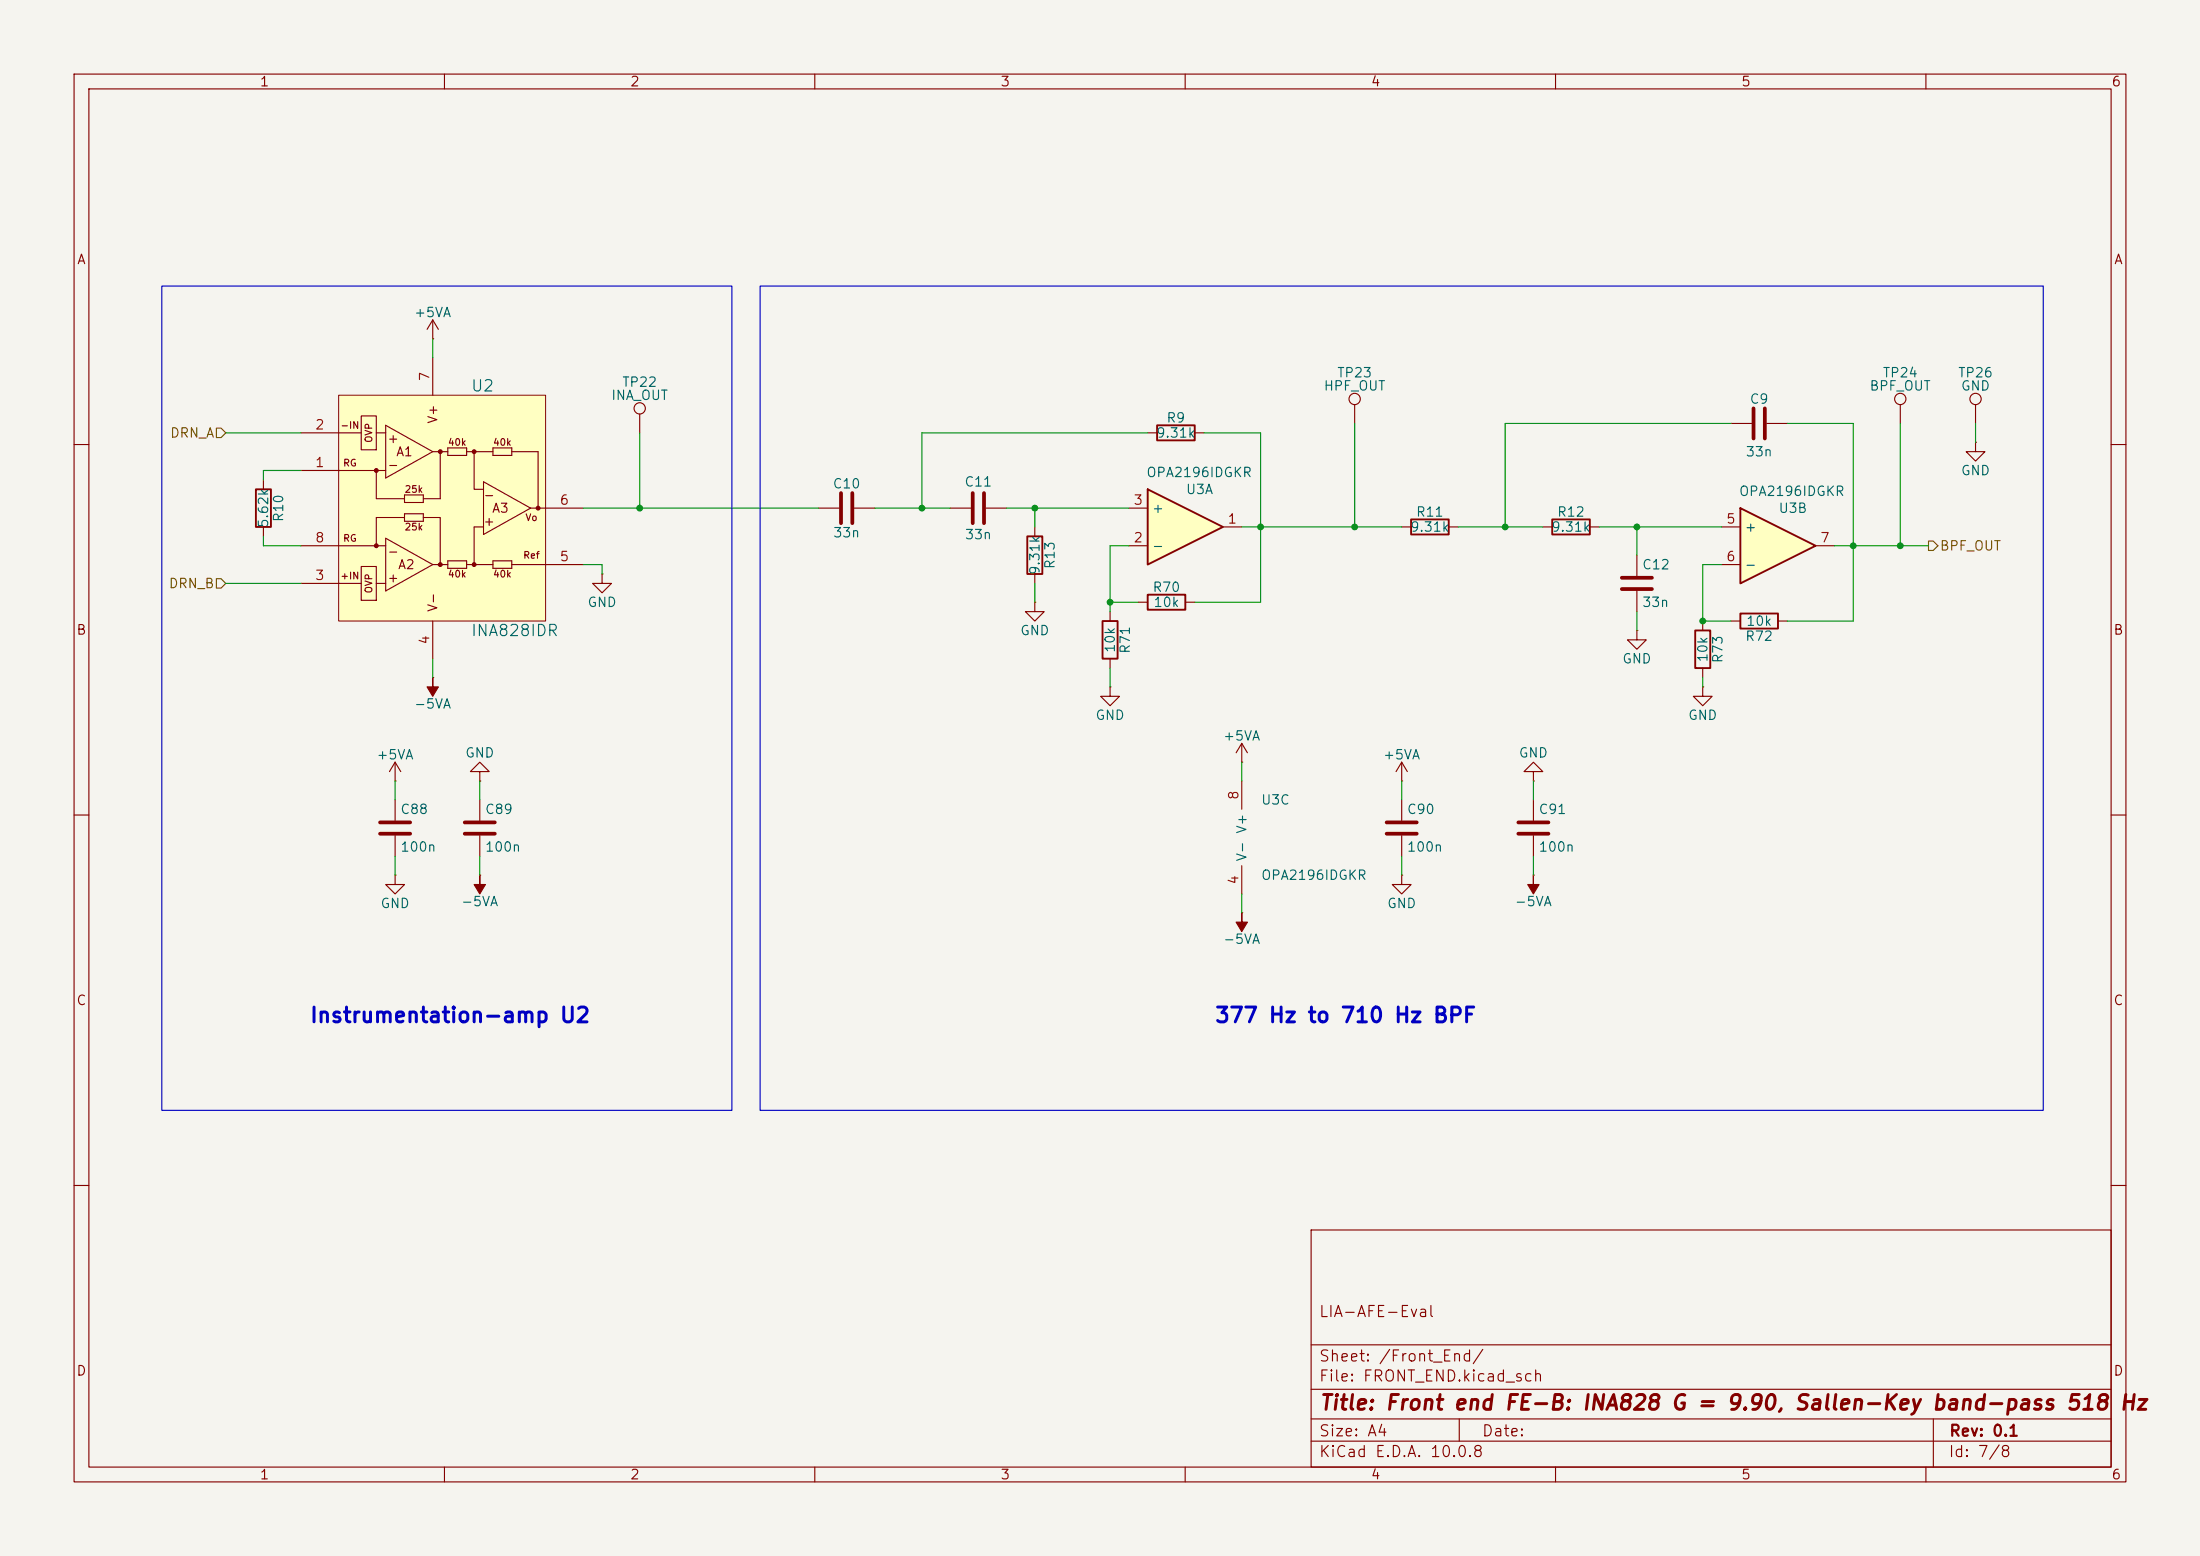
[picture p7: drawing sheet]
<svg xmlns="http://www.w3.org/2000/svg" width="297mm" height="210mm" viewBox="0 0 297 210" stroke-linecap="round" stroke-linejoin="round" font-family="sans-serif">
<path d="M0 0h297v210h-297z" fill="#f5f4ef" stroke="#f5f4ef" stroke-width=".14"/>
<g fill="none" stroke="#840000" stroke-width=".15">
<path d="M10 10h277v190h-277zM12 12h273v186h-273zM60 10v2M110 10v2M160 10v2M210 10v2M260 10v2M58.4 45.7h.1M58.4 43.2l-.7 1.3M58.4 43.2l.8 1.3M58.4 43.2v2.5M86.4 55.9v2.5"/>
<path d="M233.7 57.2h2.8M238.5 57.2h2.8M10 60h2M285 60h2M58.4 91.4h.1M229.9 92.7v1.3h1.2l-1.2 1.3-1.3-1.3h1.3M229.9 92.7h.1M10 110h2M207 104.1h1.3l-1.3-1.2-1.3 1.2h1.3v1.3M207 105.4h.1M207 108v2.7M207 112.8v2.8"/>
<path d="M285 110h2M10 160h2M177 166h108v32h-108zM285 160h2M60 198v2M110 198v2M160 198v2M177 194.5h108M177 191.5h108M177 187.5h108M177 181.5h108M197 191.5v3"/>
<path d="M210 198v2M260 198v2M261 191.5v6.5"/>
<circle cx="86.4" cy="55.1" r=".76"/>
</g>
<path d="M58.4 91.4v1.3h.8l-.8 1.3-.7-1.3h.7z" fill="#840000" stroke="#840000" stroke-width=".15"/>
<path d="M236.7 55.1v4.1M238.3 55.1v4.1M205 111h4M205 112.5h4" fill="none" stroke="#840000" stroke-width=".51"/>
<path d="M45.7 53.3h28v30.5h-28z" fill="#ffffc2"/>
<g fill="none" stroke="#840000" stroke-width=".15">
<path d="M40.6 58.4h8.2M48.8 56.1h2v4.6h-2zM50.8 58.4h1.3M52.1 57.4l6.3 3.6-6.3 3.5zM58.4 48.3v5M35.6 64.8v1.2M35.6 71.1v1.3M40.6 78.7h8.2M40.6 63.5h11.5M40.6 73.7h11.5M48.8 76.5h2v4.5h-2zM50.8 63.5v3.8h3.8"/>
<path d="M50.8 78.7h1.3M52.1 72.6l6.3 3.6-6.3 3.6zM54.6 69.9h-3.8v3.8M54.6 66.8h2.5v1h-2.5zM54.6 69.3h2.5v1.1h-2.5zM57.1 69.9h2.3v6.3M58.4 61h2.1M58.4 76.2h2.1M59.4 61v6.3h-2.3M60.5 60.5h2.5v1h-2.5zM60.5 75.7h2.5v1h-2.5zM63 61h3.5"/>
<path d="M63 76.2h3.5M64 61v5h1.3M65.3 71.1h-1.3v5.1M65.3 65l6.3 3.6-6.3 3.5zM66.5 60.5h2.6v1h-2.6zM66.5 75.7h2.6v1h-2.6zM69.1 61h3.5v7.6M69.1 76.2h9.6M71.6 68.6h7.1M81.3 77.5v1.2h1.2l-1.2 1.3-1.3-1.3h1.3M81.3 77.5h.1M221 74.9v2.8"/>
<path d="M221 79.8v2.8M58.4 83.8v5.1M221 85.1v1.3h1.2l-1.2 1.2-1.3-1.2h1.3M221 85.1h.1M53.3 105.4h.1M53.3 118.1v1.3h1.3l-1.3 1.3-1.2-1.3h1.2M53.3 118.1h.1M53.3 102.9l-.7 1.2M53.3 102.9l.8 1.2M53.3 102.9v2.5M53.3 108v2.7M53.3 112.8v2.8"/>
<path d="M64.8 104.1h1.2l-1.2-1.2-1.3 1.2h1.3v1.3M64.8 105.4h.1M64.8 118.1h.1M64.8 108v2.7M64.8 112.8v2.8"/>
</g>
<g fill="#840000" stroke="#840000" stroke-width=".15">
<path d="M64.8 118.1v1.3h.7l-.7 1.3-.8-1.3h.8z"/>
<circle cx="50.8" cy="63.5" r=".25"/>
<circle cx="50.8" cy="73.7" r=".25"/>
<circle cx="59.4" cy="61" r=".25"/>
<circle cx="59.4" cy="76.2" r=".25"/>
<circle cx="64" cy="61" r=".25"/>
<circle cx="64" cy="76.2" r=".25"/>
<circle cx="72.6" cy="68.6" r=".25"/>
</g>
<path d="M45.7 53.3h28v30.5h-28z" fill="none" stroke="#800000" stroke-width=".14"/>
<path d="M34.5 66h2.1v5.1h-2.1z" fill="none" stroke="#840000" stroke-width=".25"/>
<path d="M218.9 78h4.1M218.9 79.5h4.1M51.3 111h4.1M51.3 112.5h4.1M62.7 111h4.1M62.7 112.5h4.1" fill="none" stroke="#840000" stroke-width=".51"/>
<path d="M234.9 68.6l10.2 5.1-10.2 5z" fill="#ffffc2"/>
<path d="M209.5 70.1h5.1v2h-5.1zM234.9 68.6l10.2 5.1-10.2 5zM148.8 83.8h2.1v5.1h-2.1zM154.9 80.3h5.1v2h-5.1zM228.9 85.1h2v5.1h-2zM234.9 82.8h5.1v2h-5.1z" fill="none" stroke="#840000" stroke-width=".25"/>
<g fill="none" stroke="#840000" stroke-width=".15">
<path d="M110.5 68.6h2.8M115.3 68.6h2.8M128.3 68.6h2.8M133.1 68.6h2.8M208.3 71.1h1.2M214.6 71.1h1.3M232.4 71.1h2.5M232.4 76.2h2.5M245.1 73.7h2.5M149.9 82.6v1.2M149.9 88.9v1.3M153.7 81.3h1.2"/>
<path d="M160 81.3h1.3M229.9 83.8v1.3M229.9 90.2v1.2M233.7 83.8h1.2M240 83.8h1.3"/>
</g>
<path d="M113.5 66.5v4.1M115.1 66.5v4.1M131.3 66.5v4.1M132.8 66.5v4.1" fill="none" stroke="#840000" stroke-width=".51"/>
<path d="M154.9 66l10.2 5.1-10.2 5.1z" fill="#ffffc2"/>
<path d="M156.2 57.4h5.1v2h-5.1zM138.7 72.4h2v5.1h-2zM154.9 66l10.2 5.1-10.2 5.1zM190.5 70.1h5.1v2h-5.1z" fill="none" stroke="#840000" stroke-width=".25"/>
<g fill="none" stroke="#840000" stroke-width=".15">
<path d="M154.9 58.4h1.3M161.3 58.4h1.3M182.9 54.6v2.6M256.5 54.6v2.6M266.7 59.7v1.3h1.3l-1.3 1.2-1.3-1.2h1.3M266.7 59.7h.1M266.7 54.6v2.6M139.7 71.1v1.3M139.7 77.5v1.2M152.4 73.7h2.5M152.4 68.6h2.5M165.1 71.1h2.5"/>
<path d="M189.2 71.1h1.3M195.6 71.1h1.2M139.7 81.3v1.3h1.3l-1.3 1.2-1.3-1.2h1.3M139.7 81.3h.1M149.9 92.7v1.3h1.2l-1.2 1.3-1.3-1.3h1.3M149.9 92.7h.1M167.6 102.9h.1M167.6 100.3l-.7 1.3M167.6 100.3l.8 1.3M167.6 100.3v2.6M167.6 105.4v3.8M167.6 116.8v3.9"/>
<path d="M189.2 105.4h.1M189.2 118.1v1.3h1.3l-1.3 1.3-1.2-1.3h1.2M189.2 118.1h.1M189.2 102.9v2.5M189.2 108v2.7M189.2 112.8v2.8M189.2 102.9l-.7 1.2M189.2 102.9l.8 1.2M207 118.1h.1M167.6 123.2h.1"/>
<circle cx="182.9" cy="53.8" r=".76"/>
<circle cx="256.5" cy="53.8" r=".76"/>
<circle cx="266.7" cy="53.8" r=".76"/>
</g>
<path d="M187.2 111h4.1M187.2 112.5h4.1" fill="none" stroke="#840000" stroke-width=".51"/>
<g fill="#840000" stroke="#840000" stroke-width=".15">
<path d="M167.6 123.2v1.3h.8l-.8 1.2-.7-1.2h.7z"/>
<path d="M207 118.1v1.3h.8l-.8 1.3-.8-1.3h.8z"/>
</g>
<path d="M29.2 57.8h.6l.7 .6-.7 .7h-.6zM29.2 78.1h.6l.7 .6-.7 .7h-.6zM260.3 73h.7l.6 .7-.6 .6h-.7z" fill="none" stroke="#725600" stroke-width=".15"/>
<g fill="none" stroke="#009600" stroke-width=".15">
<path d="M30.5 58.4h10.1M58.4 45.7v2.6M86.4 58.4v10.2M154.9 58.4h-30.4v10.2M162.6 58.4h7.6v22.9h-8.9M182.9 57.2v13.9M233.7 57.2h-30.5v13.9M241.3 57.2h8.9v26.6h-8.9M256.5 57.2v16.5M266.7 57.2v2.5M30.5 78.7h10.1M35.6 72.4v1.3h5"/>
<path d="M40.6 63.5h-5v1.3M78.7 76.2h2.6v1.3M78.7 68.6h31.8M118.1 68.6h10.2M135.9 68.6h16.5M139.7 68.6v2.5M139.7 78.7v2.6M152.4 73.7h-2.5v8.9M167.6 71.1h21.6M196.8 71.1h11.5M215.9 71.1h16.5M221 71.1v3.8"/>
<path d="M232.4 76.2h-2.5v7.6h3.8M247.6 73.7h12.7M58.4 88.9v2.5M149.9 81.3h3.8M149.9 90.2v2.5M221 82.6v2.5M229.9 91.4v1.3M53.3 105.4v2.6M53.3 115.6v2.5M64.8 105.4v2.6M64.8 115.6v2.5M167.6 102.9v2.5"/>
<path d="M189.2 105.4v2.6M189.2 115.6v2.5M207 105.4v2.6M207 115.6v2.5M167.6 120.7v2.5"/>
</g>
<path d="M21.8 38.6h77v111.3h-77zM102.6 38.6h173.2v111.3h-173.2z" fill="none" stroke="#0000c2" stroke-width=".15"/>
<g fill="#009600">
<circle cx="182.9" cy="71.1" r=".46"/>
<circle cx="229.9" cy="83.8" r=".46"/>
<circle cx="250.2" cy="73.7" r=".46"/>
<circle cx="203.2" cy="71.1" r=".46"/>
<circle cx="256.5" cy="73.7" r=".46"/>
<circle cx="221" cy="71.1" r=".46"/>
<circle cx="86.4" cy="68.6" r=".46"/>
<circle cx="124.5" cy="68.6" r=".46"/>
<circle cx="139.7" cy="68.6" r=".46"/>
<circle cx="170.2" cy="71.1" r=".46"/>
<circle cx="149.9" cy="81.3" r=".46"/>
</g>
<g font-size="2" fill="#0000c2">
<text x="41.7" y="138.5">Instrumentation-amp U2</text>
<text x="163.9" y="138.5">377 Hz to 710 Hz BPF</text>
</g>
<g font-size="2" fill="#840000">
<text x="178" y="190.8">Title: Front end FE-B: INA828 G = 9.90, Sallen-Key band-pass 518</text>
<text x="286" y="190.8">Hz</text>
</g>
<g font-size="1.5" fill="#006464">
<text x="63.5" y="53.2">U2</text>
<text x="63.5" y="86.2">INA828IDR</text>
</g>
<g font-size="1.5" fill="#840000">
<text x="178" y="178.1">LIA-AFE-Eval</text>
<text x="178" y="184.1">Sheet: /Front_End/</text>
<text x="178" y="186.8">File: FRONT_END.kicad_sch</text>
<text x="178" y="197">KiCad E.D.A. 10.0.8</text>
<text x="178" y="194.2">Size: A4</text>
<text x="200" y="194.2">Date:</text>
<text x="263" y="197">Id: 7/8</text>
<text x="263" y="194.2">Rev: 0.1</text>
</g>
<g font-size="1.3" fill="#840000">
<text x="35" y="12">1</text>
<text x="85" y="12">2</text>
<text x="135" y="12">3</text>
<text x="185" y="12">4</text>
<text x="235" y="12">5</text>
<text x="285" y="12">6</text>
<text x="10.3" y="36">A</text>
<text x="285.3" y="36">A</text>
<text x="10.2" y="86">B</text>
<text x="285.2" y="86">B</text>
<text x="10.2" y="136">C</text>
<text x="285.2" y="136">C</text>
<text x="10.2" y="186">D</text>
<text x="285.2" y="186">D</text>
<text x="35" y="200">1</text>
<text x="85" y="200">2</text>
<text x="135" y="200">3</text>
<text x="185" y="200">4</text>
<text x="235" y="200">5</text>
<text x="285" y="200">6</text>
</g>
<g font-size="1.3" fill="#006464">
<text x="55.8" y="43.1">+5VA</text>
<text x="83.9" y="52.5">TP22</text>
<text x="178.6" y="53">HPF_OUT</text>
<text x="180.4" y="51.3">TP23</text>
<text x="252.3" y="53">BPF_OUT</text>
<text x="254.1" y="51.3">TP24</text>
<text x="264.2" y="51.3">TP26</text>
<text x="264.6" y="53">GND</text>
<text x="82.4" y="54.3">INA_OUT</text>
<text x="156" y="59.4">9.31k</text>
<text x="157.4" y="57.4">R9</text>
<text x="236.1" y="54.8">C9</text>
<text x="130.1" y="66">C11</text>
<text x="154.7" y="64.7">OPA2196IDGKR</text>
<text x="235.6" y="61.9">33n</text>
<text x="264.6" y="64.5">GND</text>
<text x="36.5" y="71.3" transform="rotate(-90 36.5 71.3)">5.62k</text>
<text x="38.6" y="70.6" transform="rotate(-90 38.6 70.6)">R10</text>
<text x="112.3" y="66.2">C10</text>
<text x="155.4" y="69.5">+</text>
<text x="160" y="67">U3A</text>
<text x="191.1" y="70.1">R11</text>
<text x="210.1" y="70.1">R12</text>
<text x="234.7" y="67.3">OPA2196IDGKR</text>
<text x="240" y="69.5">U3B</text>
<text x="112.4" y="72.8">33n</text>
<text x="130.2" y="73.1">33n</text>
<text x="140.7" y="77.7" transform="rotate(-90 140.7 77.7)">9.31k</text>
<text x="142.7" y="76.9" transform="rotate(-90 142.7 76.9)">R13</text>
<text x="155.4" y="74.6">-</text>
<text x="190.3" y="72.1">9.31k</text>
<text x="209.3" y="72.1">9.31k</text>
<text x="221.6" y="77.2">C12</text>
<text x="235.4" y="72.1">+</text>
<text x="235.4" y="77.2">-</text>
<text x="79.2" y="82.2">GND</text>
<text x="155.5" y="80.2">R70</text>
<text x="155.6" y="82.2">10k</text>
<text x="221.6" y="82.2">33n</text>
<text x="137.6" y="86.1">GND</text>
<text x="150.8" y="88.2" transform="rotate(-90 150.8 88.2)">10k</text>
<text x="152.9" y="88.3" transform="rotate(-90 152.9 88.3)">R71</text>
<text x="218.9" y="89.9">GND</text>
<text x="230.8" y="89.5" transform="rotate(-90 230.8 89.5)">10k</text>
<text x="232.9" y="89.6" transform="rotate(-90 232.9 89.6)">R73</text>
<text x="235.5" y="86.8">R72</text>
<text x="235.6" y="84.8">10k</text>
<text x="55.8" y="96">-5VA</text>
<text x="147.8" y="97.5">GND</text>
<text x="165" y="100.3">+5VA</text>
<text x="227.8" y="97.5">GND</text>
<text x="50.7" y="102.8">+5VA</text>
<text x="62.7" y="102.6">GND</text>
<text x="186.6" y="102.8">+5VA</text>
<text x="204.9" y="102.6">GND</text>
<text x="54" y="110.2">C88</text>
<text x="65.4" y="110.2">C89</text>
<text x="170.2" y="108.9">U3C</text>
<text x="189.8" y="110.2">C90</text>
<text x="207.6" y="110.2">C91</text>
<text x="54" y="115.3">100n</text>
<text x="65.4" y="115.3">100n</text>
<text x="168.6" y="116.4" transform="rotate(-90 168.6 116.4)">V- V+</text>
<text x="170.2" y="119.1">OPA2196IDGKR</text>
<text x="189.8" y="115.3">100n</text>
<text x="207.6" y="115.3">100n</text>
<text x="51.3" y="122.9">GND</text>
<text x="62.2" y="122.6">-5VA</text>
<text x="187.2" y="122.9">GND</text>
<text x="204.4" y="122.6">-5VA</text>
<text x="165" y="127.7">-5VA</text>
</g>
<g font-size="1.3" fill="#a90000">
<text x="58.3" y="51.5" transform="rotate(-90 58.3 51.5)">7</text>
<text x="42.4" y="58.3">2</text>
<text x="42.4" y="63.4">1</text>
<text x="75.5" y="68.4">6</text>
<text x="152.9" y="68.4">3</text>
<text x="165.6" y="71">1</text>
<text x="232.9" y="71">5</text>
<text x="42.4" y="73.5">8</text>
<text x="75.5" y="76.1">5</text>
<text x="152.9" y="73.5">2</text>
<text x="232.9" y="76.1">6</text>
<text x="245.6" y="73.5">7</text>
<text x="42.4" y="78.6">3</text>
<text x="58.3" y="87.1" transform="rotate(-90 58.3 87.1)">4</text>
<text x="167.5" y="108" transform="rotate(-90 167.5 108)">8</text>
<text x="167.5" y="119.5" transform="rotate(-90 167.5 119.5)">4</text>
</g>
<g font-size="1.3" fill="#725600">
<text x="22.9" y="59.4">DRN_A</text>
<text x="261.8" y="74.6">BPF_OUT</text>
<text x="22.7" y="79.7">DRN_B</text>
</g>
<g font-size="1.2" fill="#840000">
<text x="59.3" y="57.3" transform="rotate(-90 59.3 57.3)">V+</text>
<text x="52.2" y="60.1">+</text>
<text x="52.2" y="63.7">-</text>
<text x="53.4" y="61.9">A1</text>
<text x="65.2" y="67.7">-</text>
<text x="65.2" y="71.3">+</text>
<text x="66.3" y="69.5">A3</text>
<text x="52.2" y="75.3">-</text>
<text x="53.6" y="77.1">A2</text>
<text x="52.2" y="78.9">+</text>
<text x="59.3" y="82.7" transform="rotate(-90 59.3 82.7)">V-</text>
</g>
<g font-size=".9" fill="#840000">
<text x="45.9" y="58.1">-IN</text>
<text x="50.5" y="59.8" transform="rotate(-90 50.5 59.8)">OVP</text>
<text x="46.2" y="63.2">RG</text>
<text x="60.4" y="60.4">40k</text>
<text x="66.5" y="60.4">40k</text>
<text x="54.5" y="66.7">25k</text>
<text x="54.5" y="71.8">25k</text>
<text x="70.9" y="70.5">Vo</text>
<text x="46.2" y="73.3">RG</text>
<text x="70.6" y="75.6">Ref</text>
<text x="45.9" y="78.4">+IN</text>
<text x="50.5" y="80.2" transform="rotate(-90 50.5 80.2)">OVP</text>
<text x="60.4" y="78.2">40k</text>
<text x="66.5" y="78.2">40k</text>
</g>
</svg>
